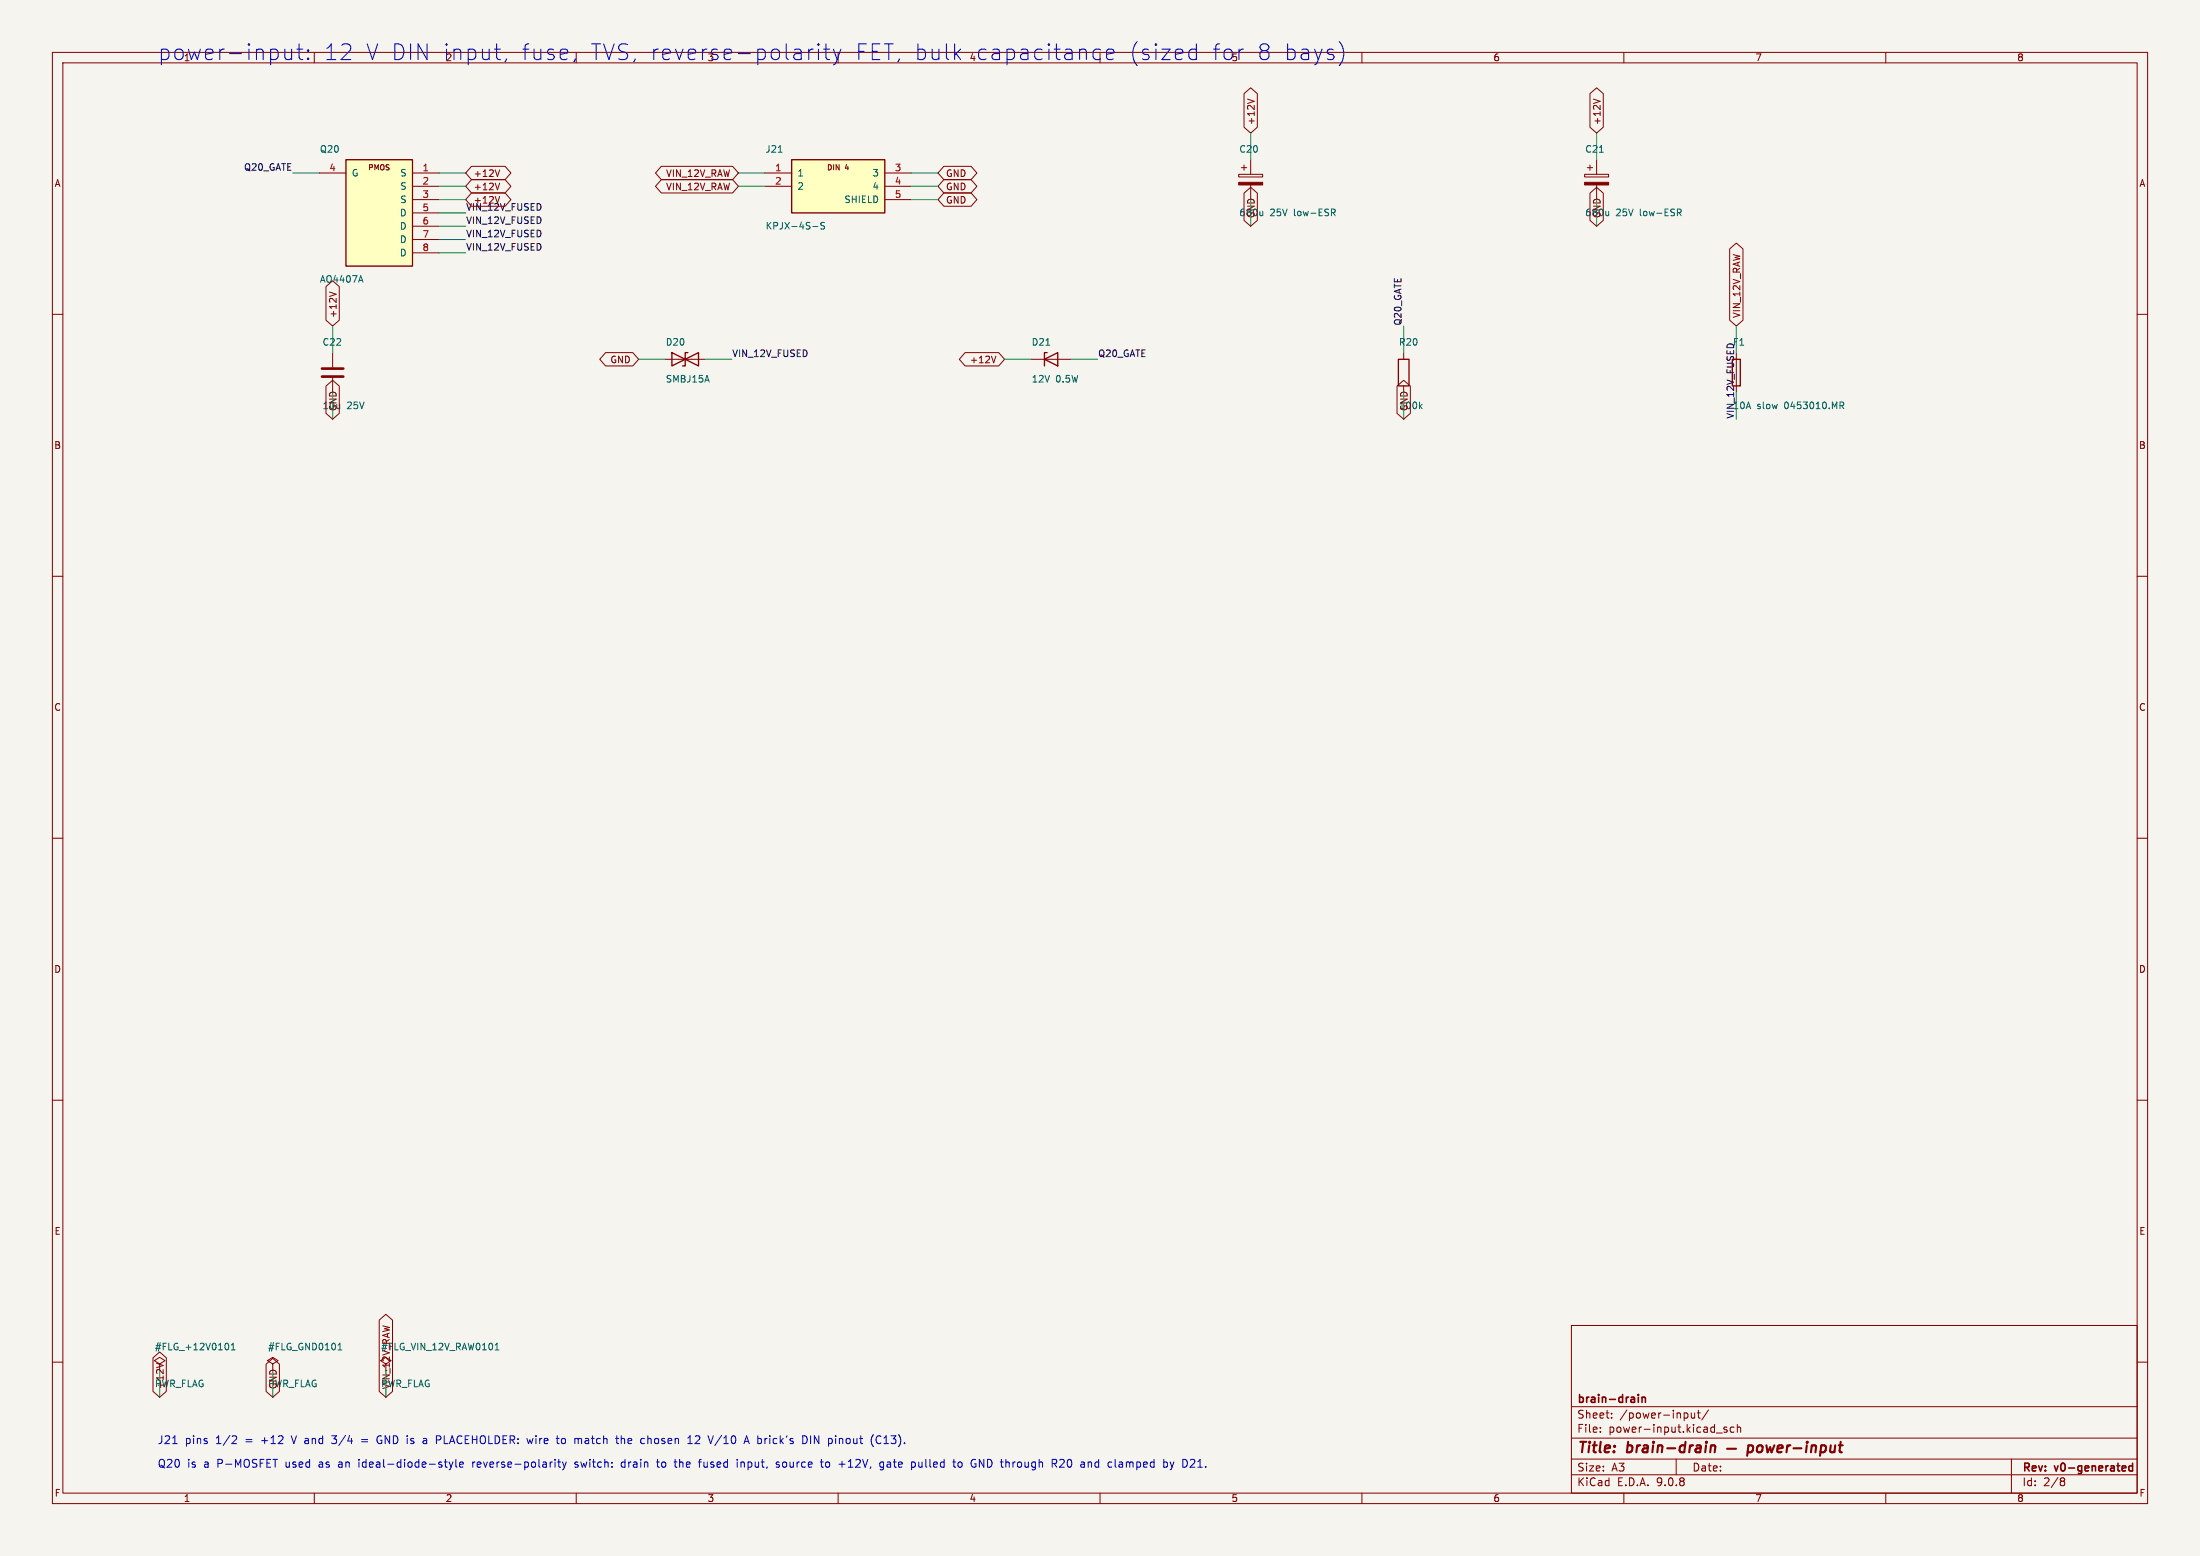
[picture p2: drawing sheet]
<svg xmlns="http://www.w3.org/2000/svg" width="420mm" height="297mm" viewBox="0 0 420 297" stroke-linecap="round" stroke-linejoin="round" font-family="sans-serif">
<path d="M0 0h420v297h-420z" fill="#f5f4ef" stroke="#f5f4ef" stroke-width=".19"/>
<g fill="none" stroke="#840000" stroke-width=".19">
<path d="M10 10h400v277h-400zM12 12h396v273h-396zM60 10v2M110 10v2M160 10v2M210 10v2M260 10v2M310 10v2M360 10v2M236.5 33.3h4.5v.5h-4.5zM237 32h1M237.5 31.5v1"/>
<path d="M238.8 30.5v2.8M238.8 35.3v2.8M302.5 33.3h4.6v.5h-4.6zM303 32h1M303.5 31.5v1M304.8 30.5v2.8M304.8 35.3v2.8M10 60h2M63.5 67.3v2.8M63.5 72.1v2.8M196.8 68.6h7.7M268 67.3v1.3"/>
<path d="M268 73.7v1.2M331.5 68.6v5.1M408 60h2M10 110h2M408 110h2M10 160h2M408 160h2M10 210h2M408 210h2M300 253h108v32h-108zM10 260h2M30.5 260.3l1-.6-1-.6-1 .6 1 .6v1.3"/>
<path d="M52.1 260.3l1-.6-1-.6-1 .6 1 .6v1.3M73.7 260.3l1-.6-1-.6-1.1 .6 1.1 .6v1.3M300 278.5h108M300 274.5h108M300 268.5h108M305.5 273.2v.2M305.5 272.5v.1M307.7 270.5v.2M307.7 269.8v.1M320 278.5v3M321.9 269.7l.3 .3v.4l-.3 .3M322.9 269.7v.9l.4 .1 .2-.2"/>
<path d="M323.5 269.7v1M324 269.7h.6M324.2 269.2v1.3l.4 .2M326.2 269.1l-1.3 1.9M327.7 273.5h1.1M329.7 272.5l-.4-.1-.2 .2 .1 .2 .5 .2v.3h-.6M331 272.5l-.4-.1-.3 .3 .1 .6h.6M331.7 272.5l.2-.1 .3 .1 .1 .9M331.7 271.9v1.5M384 278.5v6.5M408 260h2M60 285v2"/>
<path d="M110 285v2M160 285v2M210 285v2M260 285v2M300 281.5h108M310 285v2M360 285v2M393.6 282.7h.3M393.9 282.7l.2 .2 .1 .4-.2 .2-.4 .1M394.2 282.4l-.3 .3"/>
</g>
<path d="M312.8 266.2v.1M312.8 266.7v1M313.5 266.7v1M313.5 266.8l.2-.1 .3 .1 .1 .9M407.1 279.3v1.5M407.1 279.9l-.4-.1-.3 .3 .1 .6h.6" fill="none" stroke="#840000" stroke-width=".3"/>
<g fill="none" stroke="#840000" stroke-width=".4">
<path d="M326.6 276.1a.49 .49 0 0 1 .9 .1l-.2 1M326.6 275.9l-.1 1.3M329.7 276.5h1.7M333.8 276h.7l.2 .3-.1 .5a.66 .66 0 0 1-1 .3M333.8 275.9l-.3 2M335.6 276.1a.52 .52 0 0 1 .5-.2 .52 .52 0 0 1 .4 .4l-.1 .5a.55 .55 0 0 1-.5 .4 .55 .55 0 0 1-.5-.4zM337.2 275.9l.2 1.3 .5-.9 .3 .9 .5-1.3M339.3 276.5l1-.2v-.3h-.8l-.2 .9 .2 .3 .6-.1M341.2 275.9l-.2 1.3M341.8 275.9l-.4 .1-.2 .3M342.4 276.4h1.5M344.9 275.9l-.1 1.3"/>
<path d="M345 275.2v.2M345.9 276.1a.49 .49 0 0 1 .8 .1l-.1 1M345.9 275.9l-.2 1.3M347.7 276h.7l.2 .3-.1 .5a.66 .66 0 0 1-1 .3M347.7 275.9l-.3 2M349.5 275.9l-.1 1.2a.57 .57 0 0 0 .8-.1M350.4 275.9l-.2 1.3M351 275.9h.8M351.4 275.2l-.2 1.7 .1 .2 .3 .1"/>
</g>
<g fill="none" stroke="#006464" stroke-width=".19">
<path d="M254.2 39.9h.5l.2 .3-.1 .3-.6 .1M305.3 29.1h.8M320.2 39.9h.5l.2 .3-.1 .3-.6 .1M241.1 40.3v.9M241.1 41.1l-.2 .1M254.5 40.6l.4 .6M307.1 40.3v.9M307.1 41.1l-.2 .1M320.5 40.6l.4 .6M199.7 65.9h.7M271.1 77.5l.4 .5M271.5 77.2l-.5 .4"/>
<path d="M351.3 76.7h.4l.3 .3-.1 .3-.6 .1M351.6 77.4l.4 .6M43.2 256.4a.68 .68 0 0 1 .5 .6 .68 .68 0 0 1-.5 .7M44.1 257.7h.8M44.1 256.8l.4-.4v1.3M64.5 257.7h.8M64.5 256.8l.4-.4v1.3M94.5 257.7h.8M94.5 256.8l.4-.4v1.3"/>
</g>
<g fill="#840000" stroke="#840000" stroke-width=".19">
<path d="M302.5 34.8h4.6v.5h-4.6z"/>
<path d="M236.5 34.8h4.5v.5h-4.5z"/>
</g>
<path d="M199.4 68.6l2.5-1.3v2.6zM199.9 67.3h-.5v2.6M267 68.6h2v5.1h-2zM330.7 68.6h1.5v5.1h-1.5z" fill="none" stroke="#840000" stroke-width=".25"/>
<path d="M61.5 70.4h4M61.5 71.9h4" fill="none" stroke="#840000" stroke-width=".51"/>
<path d="M66 30.5h12.7v20.3h-12.7z" fill="#ffffc2"/>
<path d="M66 30.5h12.7v20.3h-12.7z" fill="none" stroke="#840000" stroke-width=".25"/>
<path d="M61 33h5M78.7 33h5.1M78.7 35.6h5.1M78.7 38.1h5.1M78.7 40.6h5.1M78.7 43.2h5.1M78.7 45.7h5.1M78.7 48.3h5.1" fill="none" stroke="#840000" stroke-width=".19"/>
<path d="M68.9 52.6l.4 1.3" fill="none" stroke="#006464" stroke-width=".19"/>
<path d="M151.1 30.5h17.8v10.1h-17.8z" fill="#ffffc2"/>
<path d="M151.1 30.5h17.8v10.1h-17.8zM128.3 67.3v2.6l5-2.6v2.6zM131.3 67.3h-.5v2.6h-.5" fill="none" stroke="#840000" stroke-width=".25"/>
<g fill="none" stroke="#840000" stroke-width=".19">
<path d="M237.5 17.9l1.3-1.1 1.2 1.1v6.4l-1.2 1.1-1.3-1.1zM238.2 18.9l1.2 .4M303.5 17.9l1.3-1.1 1.3 1.1v6.4l-1.3 1.1-1.3-1.1zM304.2 18.9l1.3 .4M90 31.7h6.4l1.1 1.3-1.1 1.3h-6.4l-1.1-1.3zM90 34.3h6.4l1.1 1.3-1.1 1.2h-6.4l-1.1-1.2zM90 36.8h6.4l1.1 1.3-1.1 1.3h-6.4l-1.1-1.3zM95.4 32.4l-.4 1.3M95.4 35l-.4 1.2M95.4 37.5l-.4 1.3M126.2 34.3h13.7l1.1 1.3-1.1 1.2h-13.7l-1.1-1.2zM126.2 31.7h13.7l1.1 1.3-1.1 1.3h-13.7l-1.1-1.3z"/>
<path d="M146 33h5.1M146 35.6h5.1M168.9 33h5.1M168.9 35.6h5.1M168.9 38.1h5.1M180.2 31.7h5.2l1.1 1.3-1.1 1.3h-5.2l-1.1-1.3zM180.2 34.3h5.2l1.1 1.3-1.1 1.2h-5.2l-1.1-1.2zM180.2 36.8h5.2l1.1 1.3-1.1 1.3h-5.2l-1.1-1.3zM237.5 36.9l1.3-1.1 1.2 1.1v5.2l-1.2 1.1-1.3-1.1zM303.5 36.9l1.3-1.1 1.3 1.1v5.2l-1.3 1.1-1.3-1.1zM62.2 54.7l1.3-1.1 1.3 1.1v6.4l-1.3 1.1-1.3-1.1zM62.9 55.7l1.3 .5"/>
<path d="M330.2 47.5l1.3-1.1 1.2 1.1v13.6l-1.2 1.1-1.3-1.1zM62.2 73.7l1.3-1.1 1.3 1.1v5.2l-1.3 1.1-1.3-1.1zM115.6 67.3h5.2l1.1 1.3-1.1 1.3h-5.2l-1.1-1.3zM127 68.6h7.6M184.2 67.3h6.5l1.1 1.3-1.1 1.3h-6.5l-1.1-1.3zM190.1 68l-.4 1.3M266.7 73.7l1.3-1.1 1.2 1.1v5.2l-1.2 1.1-1.3-1.1zM29.2 259.2l1.3-1.1 1.3 1.1v6.4l-1.3 1.1-1.3-1.1zM72.4 252l1.3-1.1 1.2 1.1v13.6l-1.2 1.1-1.3-1.1zM29.9 260.2l1.3 .4M50.8 260.4l1.3-1.1 1.2 1.1v5.2l-1.2 1.1-1.3-1.1z"/>
</g>
<path d="M148.6 29.1h.7M155.2 43.2h.9M157.4 42.5l-.5-.1-.2 .2v.3l.6 .3 .1 .3-.2 .2h-.5" fill="none" stroke="#006464" stroke-width=".19"/>
<g fill="none" stroke="#009600" stroke-width=".19">
<path d="M55.9 33h5.1M83.8 33h5.1M83.8 35.6h5.1M83.8 38.1h5.1M141 33h5M141 35.6h5M174 33h5.1M174 35.6h5.1M174 38.1h5.1M238.8 25.4v5.1M238.8 38.1v5.1M304.8 25.4v5.1"/>
<path d="M304.8 38.1v5.1M83.8 45.7h5.1M83.8 48.3h5.1M83.8 40.6h5.1M83.8 43.2h5.1M63.5 62.2v5.1M63.5 74.9v5.1M121.9 68.6h5.1M134.6 68.6h5.1M191.8 68.6h5M204.5 68.6h5M268 62.2v5.1"/>
<path d="M268 74.9v5.1M331.5 62.2v5.1M331.5 74.9v5.1M30.5 261.6v5.1M52.1 261.6v5.1M73.7 261.6v5.1"/>
</g>
<g fill="none" stroke="#0000c2" stroke-width=".19">
<path d="M54.4 9.4v1.5l.1 .3a.81 .81 0 0 0 1.2-.1M55.7 9.4v2M56.7 9.4h1.1M57.1 8.4v2.5l.1 .3 .6 .2M58.8 11.1l.2 .1-.2 .2M58.8 11.1l-.1 .1 .1 .2M58.8 9.5v.3M58.8 11.1v.3M58.8 9.5l.2 .2-.2 .1M58.8 9.5l-.1 .2 .1 .1M94.4 9.4h1.1M95 11.2l.5 .2"/>
<path d="M96.7 11.2l-.3 .6M109.8 11.2l-.3 .6M154.4 9.4v2M155.2 9.4a.77 .77 0 0 0-.8 .5M156.2 8.4v.3M156.2 9.4v2M156.2 8.4l-.1 .1 .1 .2M156.2 8.4l.2 .1-.2 .2M157.2 9.4h1.2M157.7 8.4v2.5l.1 .3 .6 .2M159.1 9.4l.7 2M159.8 11.4l-.3 .7-.4 .3"/>
<path d="M160.5 9.4l-.7 2M182.5 10.2l.9 1.2M183.4 9.4l-1.2 1.1M210.1 9.5l-.9-.1-.4 .3-.1 .2v.9l.3 .4 .2 .2 .9-.2M211.2 10.4l1.5-.3-.2-.6-.8-.1-.3 .1-.2 .3v1.1l.2 .3 .3 .2 .8-.2M228.4 9.5l-.9-.1-.4 .3-.1 .2v.9l.2 .4 .3 .2 .9-.2M236.5 9.4v2M236.8 9.5l-.3 .4M254.2 10.4l.3 .1 .2 .3-.2 .4-.3 .2M254.2 9.4l.3 .1M255.7 7.9a3.4 3.4 0 0 1 0 4.6M33 275.6h.8"/>
<path d="M44.5 274.1h.5l.2 .4-1 1.1h1M63.3 274.1h.9M63.3 275.4l.2 .2M68.5 278.6v.1M68.5 279.1v1M69 274.8h1.2M69 275.2h1.2M72.5 274.1a.81 .81 0 0 0-.5 .7 .81 .81 0 0 0 .5 .8M81 274.6h.2l.3 .2M81.5 275.5l-.5 .1M81.5 274.9l-.5 .1M83.9 274.1l.3 .2-.1 .4-.2 .1"/>
<path d="M84.8 279.1h.6M85 278.6v1.2l.4 .3M85.7 279.1l.4 1M86.5 279.1l-.4 1M87 278.6v1.2l.2 .3M87.7 279.6l.8-.2-.1-.3h-.4l-.3 .2 .1 .7h.6M90.2 279.1v1M90.5 279.1l-.3 .2M106.5 279.1h.5M106.7 278.6v1.2l.3 .3M107.4 279.1l.3 1M107.5 274.6l-.3 .2v.5l.3 .3"/>
<path d="M108.1 279.1l-.4 1M109.7 280l.5 .1M110.2 279.1h-.4l-.1 .2 .1 .2 .4 .1M110.5 274.6h.5v1M117.5 274.6h.6M117.8 275.5l.3 .1M118.6 274.1v1.5M119.2 279.1h-.5l-.1 .2 .1 .6 .5 .2M119.2 274.6h-.4l-.2 .1M123.7 274.1v1.5M124.1 274.6l-.4 .1M125.3 279.1h.6"/>
<path d="M125.5 278.6v1.2l.4 .3M128.7 279.1h.5M131.3 275.6h.9M133.3 279.1h.6M133.3 274.1l-.6 .1M133.5 274.7l-.8 .9h.9M133.7 278.6h.2M134.4 279.1l.1 .9M137.7 274l-1.2 1.9M141.5 279.1v1M142 279.1h-.3l-.2 .1M142.2 275.1h.7"/>
<path d="M142.5 274.1l.5 1.5M148.7 279.1h-.3l-.2 .2v.2l.5 .1v.4h-.5M149.5 279.1l-.1 .2 .1 .7M154 274.3l.1 .4-.1 .6M154.7 274.1v1.5M155.5 275.6v-1.5l.8 1.5M156.6 279.1h.6M158.2 279.1h-.3l-.3 .2 .1 .7h.5M160.2 279.5h1.1M160.3 274.6h.5M167.5 274.1h.4l.3 .1M168.2 275.4l-.3 .2-.4-.1"/>
<path d="M168.2 279.1h.5M168.7 280l-.5 .1M168.7 279.1v1.2l-.3 .3M168.7 275.6h.9M169.2 274.1l-.5 .4M169.8 279.1h-.4M169.9 279.5h-.4a.29 .29 0 0 0-.2 .3 .29 .29 0 0 0 .2 .3h.4M175.4 279.1l.1 .9h.5M183 279.1h.4l.3 .2v.5l-.3 .3-.4-.1-.1-.2zM187 278.6l.8 1.5M202.3 278.7l.6-.1 .2 .1 .1 .3-1 1.1h1M209.1 279.2v.7"/>
<path d="M213.7 279.1h.5l.1 1M213.7 280h.6M214.3 279.4l-.6 .2M223.4 279.1l.3 1M224.1 279.1l-.4 1M229.1 278.6l-.4 .4M86.1 280.1l-.4 .5M107.7 280.1l-.3 .5M129.1 280.1h.1M157 280.1h.2M223.7 280.1l-.2 .4M228.7 280.1h.8"/>
</g>
<g font-size="4.2" fill="#0000c2">
<text x="30" y="11.7">power-input:</text>
<text x="61.6" y="11.7">12</text>
<text x="69.4" y="11.7">V DIN input,</text>
<text x="98.7" y="11.7">fuse,</text>
<text x="111.7" y="11.7">TVS, reverse-polarity</text>
<text x="162" y="11.7">FET, bulk</text>
<text x="184.7" y="11.7">capacitance</text>
<text x="213.9" y="11.7">(sized</text>
<text x="229.6" y="11.7">for</text>
<text x="238" y="11.7">8 bays)</text>
</g>
<g font-size="2.8" fill="#840000">
<text x="301" y="277.9">Title:</text>
<text x="310.6" y="277.9">brain-drain</text>
</g>
<g font-size="2.1" fill="#840000">
<text x="301" y="268.2">brain-drain</text>
<text x="301" y="273.7">File:</text>
<text x="301" y="271">Sheet:</text>
<text x="307.1" y="273.7">power-input.kicad_sch</text>
<text x="309.2" y="271">/power-input/</text>
<text x="301" y="281.1">Size:</text>
<text x="307.6" y="281.1">A3</text>
<text x="323" y="281.1">Date:</text>
<text x="386" y="281.3">Rev:</text>
<text x="392.4" y="281.3">v0-generated</text>
<text x="301" y="283.9">KiCad</text>
<text x="308.7" y="283.9">E.D.A.</text>
<text x="316.3" y="283.9">9.0.8</text>
<text x="386" y="283.9">Id:</text>
<text x="390.1" y="283.9">2/8</text>
</g>
<g font-size="2.1" fill="#0000c2">
<text x="30" y="275.7">J21</text>
<text x="35.3" y="275.7">pins</text>
<text x="41.2" y="275.7">1/2</text>
<text x="47" y="275.7">=</text>
<text x="50.1" y="275.7">+12</text>
<text x="56.1" y="275.7">V and</text>
<text x="64.1" y="275.7">3/4</text>
<text x="73" y="275.7">GND is</text>
<text x="82.1" y="275.7">a</text>
<text x="84.7" y="275.7">PLACEHOLDER: wire</text>
<text x="108.1" y="275.7">to</text>
<text x="111.6" y="275.7">match</text>
<text x="119.8" y="275.7">the</text>
<text x="124.6" y="275.7">chosen</text>
<text x="133.8" y="275.7">12</text>
<text x="137.9" y="275.7">V/10</text>
<text x="144.9" y="275.7">A brick's</text>
<text x="156.2" y="275.7">DIN</text>
<text x="161.3" y="275.7">pinout</text>
<text x="169.6" y="275.7">(C13).</text>
<text x="30" y="280.2">Q20</text>
<text x="35.7" y="280.2">is</text>
<text x="39" y="280.2">a</text>
<text x="41.6" y="280.2">P-MOSFET</text>
<text x="54.8" y="280.2">used</text>
<text x="61.3" y="280.2">as</text>
<text x="65.2" y="280.2">an</text>
<text x="69.2" y="280.2">ideal-diode-style</text>
<text x="91" y="280.2">reverse-polarity</text>
<text x="110.8" y="280.2">switch:</text>
<text x="119.8" y="280.2">drain</text>
<text x="126.8" y="280.2">to</text>
<text x="130.3" y="280.2">the</text>
<text x="135.1" y="280.2">fused</text>
<text x="142.5" y="280.2">input,</text>
<text x="150.1" y="280.2">source</text>
<text x="158.9" y="280.2">to</text>
<text x="162.4" y="280.2">+12V,</text>
<text x="170.4" y="280.2">gate</text>
<text x="176.6" y="280.2">pulled</text>
<text x="184.8" y="280.2">to</text>
<text x="188.3" y="280.2">GND through</text>
<text x="204" y="280.2">R20</text>
<text x="209.7" y="280.2">and</text>
<text x="215.1" y="280.2">clamped</text>
<text x="225.8" y="280.2">by</text>
<text x="229.6" y="280.2">D21.</text>
</g>
<g font-size="1.8" fill="#0000c2">
<text x="35" y="11.9">1</text>
<text x="135" y="11.9">3</text>
<text x="235" y="11.9">5</text>
</g>
<g font-size="1.8" fill="#840000">
<text x="85" y="11.9">2</text>
<text x="185" y="11.9">4</text>
<text x="285" y="11.9">6</text>
<text x="335" y="11.9">7</text>
<text x="385" y="11.9">8</text>
<text x="239.7" y="24" transform="rotate(-90 239.7 24)">+12V</text>
<text x="305.8" y="24" transform="rotate(-90 305.8 24)">+12V</text>
<text x="10.3" y="35.9">A</text>
<text x="90.3" y="34">+12V</text>
<text x="127.1" y="34">VIN_12V_RAW</text>
<text x="180.5" y="34">GND</text>
<text x="408.3" y="35.9">A</text>
<text x="90.3" y="36.5">+12V</text>
<text x="127.1" y="36.5">VIN_12V_RAW</text>
<text x="180.5" y="36.5">GND</text>
<text x="180.5" y="39.1">GND</text>
<text x="236.5" y="41.5">680u</text>
<text x="239.7" y="41.8" transform="rotate(-90 239.7 41.8)">GND</text>
<text x="302.5" y="41.5">680u</text>
<text x="305.8" y="41.8" transform="rotate(-90 305.8 41.8)">GND</text>
<text x="64.5" y="60.8" transform="rotate(-90 64.5 60.8)">+12V</text>
<text x="332.4" y="60.8" transform="rotate(-90 332.4 60.8)">VIN_12V_RAW</text>
<text x="116.4" y="69.5">GND</text>
<text x="185.1" y="69.5">+12V</text>
<text x="61.5" y="78.3">10u</text>
<text x="64.5" y="78.6" transform="rotate(-90 64.5 78.6)">GND</text>
<text x="267" y="78.3">100k</text>
<text x="268.9" y="78.6" transform="rotate(-90 268.9 78.6)">GND</text>
<text x="10.3" y="85.9">B</text>
<text x="408.2" y="85.9">B</text>
<text x="10.3" y="135.9">C</text>
<text x="408.2" y="135.9">C</text>
<text x="10.3" y="185.9">D</text>
<text x="408.2" y="185.9">D</text>
<text x="10.3" y="235.9">E</text>
<text x="408.3" y="235.9">E</text>
<text x="31.4" y="265.3" transform="rotate(-90 31.4 265.3)">+12V</text>
<text x="53" y="265.3" transform="rotate(-90 53 265.3)">GND</text>
<text x="72.7" y="265">PWR_FLAG</text>
<text x="74.6" y="265.3" transform="rotate(-90 74.6 265.3)">VIN_12V_RAW</text>
<text x="10.3" y="285.9">F</text>
<text x="35" y="286.9">1</text>
<text x="85" y="286.9">2</text>
<text x="135" y="286.9">3</text>
<text x="185" y="286.9">4</text>
<text x="235" y="286.9">5</text>
<text x="285" y="286.9">6</text>
<text x="335" y="286.9">7</text>
<text x="385" y="286.9">8</text>
<text x="408.3" y="285.9">F</text>
</g>
<g font-size="1.8" fill="#006464">
<text x="61" y="29.3">Q20</text>
<text x="146.1" y="29.3">J21</text>
<text x="236.5" y="29.3">C20</text>
<text x="302.5" y="29.3">C21</text>
<text x="67.1" y="33.9">G</text>
<text x="76.3" y="33.9">S</text>
<text x="152.1" y="33.9">1</text>
<text x="166.5" y="33.9">3</text>
<text x="76.3" y="41.5">D</text>
<text x="76.3" y="36.4">S</text>
<text x="76.3" y="39">S</text>
<text x="152.1" y="36.4">2</text>
<text x="161.1" y="39">SHIELD</text>
<text x="166.5" y="36.4">4</text>
<text x="242.4" y="41.5">25V</text>
<text x="247.1" y="41.5">low-ESR</text>
<text x="308.5" y="41.5">25V</text>
<text x="313.2" y="41.5">low-ESR</text>
<text x="76.3" y="44">D</text>
<text x="76.3" y="46.6">D</text>
<text x="146.1" y="44">KPJX-4S-S</text>
<text x="76.3" y="49.1">D</text>
<text x="61" y="54.2">AO4407A</text>
<text x="61.5" y="66.2">C22</text>
<text x="127" y="66.2">D20</text>
<text x="196.9" y="66.2">D21</text>
<text x="267" y="66.2">R20</text>
<text x="127" y="73.2">SMBJ15A</text>
<text x="196.9" y="73.2">12V</text>
<text x="201.5" y="73.2">0.5W</text>
<text x="66.2" y="78.3">25V</text>
<text x="330.7" y="78.3">10A</text>
<text x="335.4" y="78.3">slow</text>
<text x="340.7" y="78.3">0453010.MR</text>
<text x="29.5" y="257.9">#FLG_+12V0101</text>
<text x="51.1" y="257.9">#FLG_GND0101</text>
<text x="72.7" y="257.9">#FLG_VIN_12V_RAW0101</text>
<text x="29.5" y="265">PWR_FLAG</text>
<text x="51.1" y="265">PWR_FLAG</text>
</g>
<g font-size="1.8" fill="#0f0f0f">
<text x="46.5" y="32.7">Q20_GATE</text>
<text x="88.9" y="40.3">VIN_12V_FUSED</text>
<text x="90.3" y="39.1">+12V</text>
<text x="88.9" y="47.9">VIN_12V_FUSED</text>
<text x="88.9" y="45.4">VIN_12V_FUSED</text>
<text x="88.9" y="42.8">VIN_12V_FUSED</text>
<text x="267.6" y="62.2" transform="rotate(-90 267.6 62.2)">Q20_GATE</text>
<text x="139.7" y="68.2">VIN_12V_FUSED</text>
<text x="209.5" y="68.2">Q20_GATE</text>
<text x="330.7" y="66.2">F1</text>
<text x="331.1" y="80" transform="rotate(-90 331.1 80)">VIN_12V_FUSED</text>
</g>
<g font-size="1.8" fill="#a90000">
<text x="62.8" y="32.8">4</text>
<text x="80.6" y="32.8">1</text>
<text x="80.6" y="35.3">2</text>
<text x="147.9" y="32.8">1</text>
<text x="147.9" y="35.3">2</text>
<text x="170.7" y="32.8">3</text>
<text x="170.7" y="35.3">4</text>
<text x="80.6" y="37.8">3</text>
<text x="80.6" y="40.4">5</text>
<text x="170.7" y="37.8">5</text>
<text x="80.6" y="42.9">6</text>
<text x="80.6" y="45.5">7</text>
<text x="80.6" y="48">8</text>
</g>
<g font-size="1.4" fill="#840000">
<text x="70.2" y="32.7">PMOS</text>
<text x="157.8" y="32.7">DIN</text>
<text x="161.3" y="32.7">4</text>
</g>
</svg>
